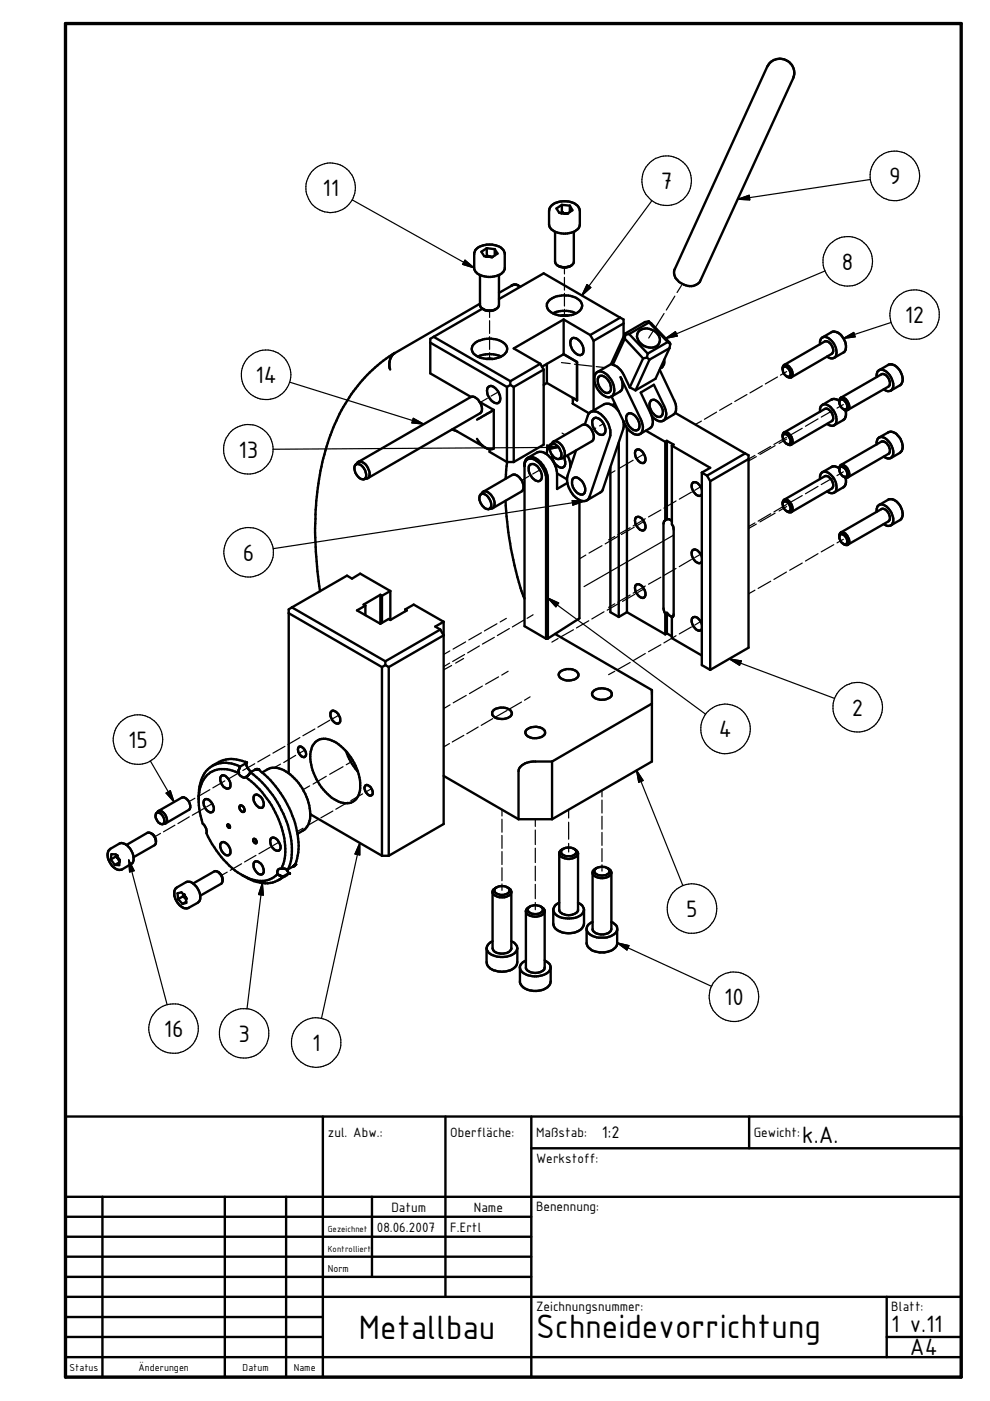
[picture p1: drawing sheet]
<svg xmlns="http://www.w3.org/2000/svg" width="210mm" height="297mm" viewBox="0 0 210 297" stroke-linecap="round" stroke-linejoin="round" font-family="sans-serif">
<g fill="none" stroke="#000" stroke-width=".25">
<path d="M184.5 38.1l-28.1 4.1M74.7 42.4l25.8 14.4M98.6 55.2l1.9 1.6-2.4-.8zM119.7 56.8v1.3M119.7 58.8v2.7M138.2 42.5l-14.8 20.2M156.4 42.2l2.4-.8 .2 1zM174.9 57.4l-33.8 14.4M103.8 65.9v1.4M103.8 68v2.7M103.8 71.4v2.7M103.8 74.8v1.3"/>
<path d="M115.6 77.3l-.7 .5M117 76.6l-.7 .4M119 76.9l1.9 .2M119.7 62.2v2.7M119.7 65.6v1.4M121.8 77.2l3.7 .4M124.5 60.3l.8 .7-1.9 1.7zM126.4 77.7l1.9 .2M138.5 70.2l-1 1.5M140.8 66.5l-1.9 3M141.1 71.8l2.1-1.5 .4 .9zM143.1 62.8l-1.8 2.9"/>
<path d="M144.5 60.5l-.9 1.5M164.8 79.9l-2.5 1.5M166.8 78.8l-1.3 .7M178.8 71.8l2.2-1.3 .3 .9zM188.9 68.4l-10.1 3.4M61.4 81l28.4 8.9M87.6 88.7l2.2 1.2-2.5-.2zM103.3 84.5l-1.5 .8M105.7 83.1l-1.6 .9M114.5 99.6l-1.6 .9M116 94.4l2.4 .5-2.4 .5zM118.4 94.9l-60.5 .3"/>
<path d="M119.2 91.8l.6 .4M121.2 85.5l1.5 .9M123.4 86.8l1.5 .8M126.3 90.8l-.8 .4M126.9 88.8l.1 .1M127.2 88.9l.2 .2M128 89.8l-.9 .5M130.4 99.8l-1.5 .9M134.2 97.6l-3 1.8M136.6 96.3l-1.6 .9M148.7 89.3l-1.3 .7M151.9 87.4l-2.5 1.5"/>
<path d="M155.2 85.5l-2.6 1.5M158.4 83.7l-2.6 1.4M160.1 96.6l-1.4 .7M160.4 96.8l-1.7 .9M161.6 81.8l-2.6 1.5M163.4 94.7l-2.7 1.5M164.3 94.5l-3.2 1.9M166.8 92.7l-2.7 1.5M166.8 93.1l-1.6 .9M170.1 90.8l-2.7 1.5M173.4 88.8l-2.6 1.6M176.8 86.9l-2.7 1.5"/>
<path d="M178.8 85.8l-1.3 .7M112.1 101l-1.5 .9M121.3 106.1l2.6 .2-2.4 .8zM123.9 106.3l-66 10M124.2 117.7l-1.3 .8M127.6 115.7l-2.7 1.6M130.3 113.7l-1.3 .8M131.1 113.7l-2.8 1.6M133.6 111.9l-2.6 1.5M134.5 111.8l-2.8 1.5M136.6 110.5l-1.4 .9M136.8 110l-2.6 1.5"/>
<path d="M140.1 108.1l-2.6 1.5M142.8 113.5l-19 10.9M143.3 106.2l-2.5 1.5M146.6 104.4l-2.6 1.4M146.6 118.6l-2.6 1.5M148.5 103.2l-1.2 .8M148.5 117.5l-1.2 .7M160.1 110.9l-1.4 .7M160.4 111.1l-1.7 1M163.4 108.9l-2.7 1.6M164.3 108.8l-3.2 1.9M166.8 107l-2.7 1.5"/>
<path d="M166.8 107.4l-1.6 .9M170.1 119.4l-2.7 1.5M170.1 105.1l-2.7 1.5M173.4 117.4l-2.6 1.6M173.4 103.1l-2.6 1.6M176.8 115.5l-2.7 1.5M176.8 101.2l-2.7 1.5M178.8 114.3l-1.3 .8M178.8 100l-1.3 .8M95.4 138l-1.3 .8M98.3 139.6l-1.7 1M98.5 138.8l-2.5 1.5"/>
<path d="M98.7 136.1l-2.6 1.5M101.6 136.9l-2.5 1.5M102.1 134.2l-2.7 1.5M104.8 135.1l-2.5 1.5M105.4 132.2l-2.7 1.6M107.4 131.1l-1.4 .8M108 133.3l-2.5 1.4M111.1 131.4l-2.5 1.5M113 130.3l-1.2 .8M116.2 126.8l2.2 1-.5 .9zM116.2 126.8l33.4 24.6M118.3 135.4l-1.3 .7"/>
<path d="M121.6 133.5l-2.6 1.5M124.8 131.6l-2.6 1.5M128.1 129.7l-2.6 1.5M130.3 128l-1.3 .8M131.4 127.8l-2.7 1.6M133.6 126.2l-2.6 1.5M134.6 126l-2.6 1.5M136.6 124.8l-1.3 .8M136.8 138.6l-2.6 1.5M136.8 124.2l-2.6 1.6M140.1 136.7l-2.6 1.5M140.1 122.4l-2.6 1.5"/>
<path d="M143.3 134.8l-2.5 1.5M143.3 120.5l-2.5 1.5M146.6 132.9l-2.6 1.5M148.5 131.8l-1.2 .7M154.6 139.7l2.6 .4-.4 1zM154.6 139.7l22.4 8.4M160.1 125.1l-1.4 .8M163.4 123.2l-2.7 1.6M166.8 121.3l-2.7 1.6M60.4 158.2l-2.5 1.5M63.6 156.4l-2.6 1.5M64.6 159l-1.3 .8"/>
<path d="M66.8 154.6l-2.6 1.4M69.9 152.7l-2.5 1.5M71.8 151.6l-1.2 .8M95.3 157.6l-1.2 .8M95.3 140.6l-1.2 .8M95.4 149.4l-1.3 .8M95.8 141.1l-1.7 .9M98.3 155.9l-2.4 1.4M98.8 147.4l-2.7 1.6M101.4 154.1l-2.4 1.5M102.3 145.5l-2.8 1.6M104.5 152.4l-2.5 1.4"/>
<path d="M105.7 143.5l-2.7 1.6M107.5 150.6l-2.4 1.4M107.7 142.3l-1.3 .8M110.6 148.8l-2.4 1.4M112.4 147.7l-1.2 .8M130.3 142.3l-1.3 .7M133.6 140.5l-2.6 1.4M31.9 161.3l5 8.8M34 176.7l-1.2 .7M35.2 168.1l.9-.5 .8 2.5zM37.1 175l-2.4 1.4M40.1 173.2l-2.4 1.4"/>
<path d="M41.3 169.2l-1.3 .8M43.2 171.4l-2.4 1.4M44.5 167.4l-2.5 1.5M45 170.4l-1.2 .7M47.7 165.6l-2.6 1.4M50.8 163.7l-2.5 1.5M54 161.9l-2.5 1.5M57.2 160.1l-2.5 1.4M57.3 179.6l-2.4 1.4M59.1 178.6l-1.1 .6M59.5 162l-1.3 .7M62.7 160.1l-2.5 1.6"/>
<path d="M64.3 175.6l-1.3 .7M65.7 166.6l-1.4 .8M67.4 173.8l-2.5 1.4M69.2 164.6l-2.8 1.6M70.6 172l-2.6 1.4M72.7 162.6l-2.8 1.6M73.7 170.1l-2.5 1.5M74.8 161.3l-1.4 .8M76.3 178.7v2.6l-1-.2zM76.3 178.7l-8.1 37.2M76.9 168.3l-2.5 1.5M78.8 167.2l-1.3 .7"/>
<path d="M106.4 171.6v1.4M106.4 173.7v2.7M106.4 177.1v2.8M113.5 173.7v1.5M113.5 176v3.1M113.5 179.8v3.1M120.6 171.6v1.8M120.6 174.3v3.6M120.6 178.8v1.8M127.6 167.6v1.4M127.6 169.6v2.8M127.6 173.1v2.7"/>
<path d="M127.6 176.5v2.7M127.6 179.9v2.8M135 163.3l1.4 2.2-1 .4zM135 163.3l9.8 24.4M27.3 182.3l1.1 2.3-.9 .3zM27.3 182.3l8.1 30.7M48.2 184.9l-1.3 .7M51.2 183.1l-2.4 1.4M54.3 181.4l-2.4 1.4M55.6 187.2l.2 2.6-1-.1zM55.6 187.2l-3.2 26.7M106.4 180.6v2.7"/>
<path d="M106.4 184v2.7M106.4 187.4v1.4M113.5 183.6v3.1M113.5 187.5v3M113.5 191.3v1.6M127.6 183.3v1.4M130.9 199.9l2.4 .6-.4 .9zM130.9 199.9l20 9.2"/>
<circle cx="70.1" cy="39.8" r="5.3"/>
<circle cx="141.3" cy="38.3" r="5.3"/>
<circle cx="189.7" cy="37.3" r="5.3"/>
<circle cx="179.8" cy="55.4" r="5.2"/>
<circle cx="56.4" cy="79.5" r="5.3"/>
<circle cx="193.9" cy="66.7" r="5.3"/>
<circle cx="52.7" cy="95.2" r="5.2"/>
<circle cx="52.7" cy="117.1" r="5.3"/>
<circle cx="29.2" cy="156.8" r="5.2"/>
<circle cx="153.8" cy="154.5" r="5.2"/>
<circle cx="181.8" cy="149.9" r="5.3"/>
<circle cx="146.7" cy="192.6" r="5.2"/>
<circle cx="36.8" cy="218.1" r="5.3"/>
<circle cx="51.8" cy="219.1" r="5.3"/>
<circle cx="155.6" cy="211.3" r="5.2"/>
<circle cx="67" cy="221" r="5.3"/>
</g>
<g fill="none" stroke="#000" stroke-width=".51">
<path d="M163.1 13.5a3 3 0 0 1 3.9-.6 3 3 0 0 1 1.1 3.7l-19.6 42.9a2.64 2.64 0 0 1-3.8 .7 2.49 2.49 0 0 1-1.6-3.2zM101.1 52.7l.7-.5a4.8 4.8 0 0 1 3.9 0l1 .8 .3 .6v3.5a3.5 3.5 0 0 1-3.5 1.6l-1.6-.4a1.94 1.94 0 0 1-1.4-1.2v-3.5l.3-.6zM101.8 58.3v6.4a2.07 2.07 0 0 0 2.7 1.1l.6-.2M103.1 54.4h.4M103.2 52.6l-1.1 .8 .6 .9 1.7 .2 1.1-.7-.6-1M103.2 52.6l1.7 .2M103.2 52.6v1.7M103.4 54.3l1 .2M104.9 52.8v1.3M105.8 58.3v6.4a1.85 1.85 0 0 1-1.6 1.2h-.9l-.9-.4M116.9 43.6a4.4 4.4 0 0 1 5.7 .3l.3 .8v2.9a2.65 2.65 0 0 1-2.5 1.9 3.5 3.5 0 0 1-3.9-1.6l-.1-3.2 .1-.5zM117.7 49.1v6.4a1.99 1.99 0 0 0 2.7 1.1l.8-.3 .5-.6v-6.6"/>
<path d="M118.3 56.3a2.57 2.57 0 0 0 2.8 0M119 45.2l.4-.1 .9 .2M119.1 43.4l-1.1 .8 .6 .9 1.6 .2 1.2-.7-.6-1M119.1 43.4l1.7 .2M119.1 43.4v1.7M119.2 45.1h.1M120.8 43.6v1.4M83.7 74.8a30.6 30.6 0 0 0-9.2 8.8l-1.7 2.7a51.5 51.5 0 0 0-6 24.7 97 97 0 0 0 .9 13.2l.2 1.1M91.2 72.6l16.3 9.4M91.9 71.4l-.7 .4v7.4l8.7 5M91.9 71.4l16.3 9.4M100.3 73.1a5.1 5.1 0 0 1 7 .1 1.56 1.56 0 0 1-.9 2.3 5.3 5.3 0 0 1-6.2-.8l-.2-.8z"/>
<path d="M101.3 75.6a5.8 5.8 0 0 1 5 0M101.8 64.4l-18.2 10.5a2.78 2.78 0 0 0-1.1 2.1l.2 1.4M102.3 65.4l-10.4 6M103.1 76.1h1.4M105.8 63.4l9.5-5.4 16.2 9.4M108.8 60.4l-.1 .1M110.3 60.8l-.8-.4h-.6l-3.1 1.7M114.6 77.1l.7 1.3M114.6 77.1l-6.4 3.7M115.3 78.4l-6.4 3.6M115.3 78.4v15.9l-6.4 3.7M116 77.1v4.1"/>
<path d="M116.5 63.7a5.4 5.4 0 0 1 6.5 .1 1.61 1.61 0 0 1-.7 2.5 5.7 5.7 0 0 1-6-.5l-.1-.3a1.34 1.34 0 0 1 .3-1.8zM117.2 66.4a6 6 0 0 1 4.9 0M119 66.9h1.4M119.5 75.1l2.8 1.7v8.1M119.5 75.1l-4.6 2.7M119.5 67.7l5.6 3.3M119.5 67.7v7.4M119.5 67.7l-10.6 6.2 5.7 3.2M121.1 71.9a1.14 1.14 0 0 1 1.7 .3 2.31 2.31 0 0 1 .6 2.9l-.2 .1a2.26 2.26 0 0 1-2.3-2.3zM125.1 71l.8 1.3M125.9 72.3v14.7M126.4 79a1.97 1.97 0 0 1 2.7 .8 3.7 3.7 0 0 1 .8 4.1 1.57 1.57 0 0 1-2.3-.3 3.7 3.7 0 0 1-1.2-4.6z"/>
<path d="M126.9 79.9a1.38 1.38 0 0 1 2 .7 2.54 2.54 0 0 1 .4 2.5 1.25 1.25 0 0 1-1.9-.7 2.43 2.43 0 0 1-.5-2.5zM129.9 77.3l-.2-.2-3.1 1.8M129.9 77.3a3.8 3.8 0 0 1 2.4 2.2l1.2 2.6M131.5 67.4l.7 .3v3.6M131.5 67.4l-6.4 3.6M132.2 68.6l-6.3 3.7M132.5 71.8l-2.6 5.5M132.5 71.8l3.9 4.2M132.5 70.7l.1 .3M132.5 70.7l-3 6.5M132.6 71l-.1 .8M133.4 70.8l-.8 .2"/>
<path d="M133.4 70.8l3.9 4.2M135.4 70.3a2.82 2.82 0 0 1 4.5 1.8 2.02 2.02 0 0 1-3.1 1.3 2.31 2.31 0 0 1-1.5-2.9zM136.4 76l-2.9 6.1M137.2 75.8l.5 .4M137.2 75.8l-.8 .2M137.3 75l-.1 .8M137.5 68.1l-.8 .2-4.2 2.4M137.5 68.1l4.5 4.6 .1 .2M137.5 68.1l.1 .3M137.6 68.4l-4.2 2.4M137.6 68.4l4 4.1M137.7 76.2l-3 6.6"/>
<path d="M139.9 78.4l3 6.4a2.32 2.32 0 0 1-.2 3.1l-2.1 1.3M140.8 76.2a1.71 1.71 0 0 1-.8 1.9M141.6 72.5l.5 .4M141.6 72.5l-4.3 2.5M141.9 73.8l-2.9 6.5-4.3 2.5M141.9 73.8l-4.2 2.4M142.1 72.9l-.2 .9M165.9 78.1a.6 .6 0 0 1 .6-.4 .6 .6 0 0 1 .6 .4 1.16 1.16 0 0 1 .2 1.8l-.5-.1M166.2 77.4a1.68 1.68 0 0 0 .6 2.4M166.2 77.4l8.7-5a1.77 1.77 0 0 1 1.6 2.5l-8.7 5.1M166.2 77.4a1.78 1.78 0 0 1 1.8 2.3l-.2 .3M166.8 79.8l.4 .2h.6"/>
<path d="M174.4 71.5l1.9-1.1a1.54 1.54 0 0 1 1.4 .1 3.2 3.2 0 0 1 1.4 4l-2.2 1.4M174.4 71.5l-.5 .6v.9M174.4 71.5a1.97 1.97 0 0 1 2.3 1.1 2.86 2.86 0 0 1 .3 3.1l-.1 .2M175.4 75.6l.8 .4 .7-.1M186.4 78.5a1.97 1.97 0 0 1 2.3 1.1 2.86 2.86 0 0 1 .4 3.1l-.2 .1M186.4 78.5l1.9-1.1a2.03 2.03 0 0 1 2.5 1.2 2.36 2.36 0 0 1 0 3.1l-1.9 1.1M186.4 78.5a1.18 1.18 0 0 0-.5 1.4M75.4 98.5a1.59 1.59 0 0 1 2 1.2 1.27 1.27 0 0 1-.4 1.9 2.3 2.3 0 0 1-1.6-3.1zM75.9 98a1.91 1.91 0 0 1 2.2 1.6 1.24 1.24 0 0 1 .2 1.3 1.24 1.24 0 0 1-1.2 .7M75.9 98l23.9-13.8a1.59 1.59 0 0 1 2 1.1 1.74 1.74 0 0 1 0 2.3l-23.8 13.8M75.9 98l-.5 .6M101.1 93l.8 1.1 1 .8"/>
<path d="M101.7 85.2l3 1.7M103.4 82.2a1.07 1.07 0 0 1 1.8 .2 2.31 2.31 0 0 1 .5 2.9 1.48 1.48 0 0 1-1.9-.9l-.5-.9v-.7zM103.8 95.2v.6l3.7 2.2M104.7 86.9l-3.6 2.1M104.7 86.9v8.2l-.9 .1-.6-.1-6.5-3.7-.9-.3M107.5 98h1.4M107.5 82v16M107.5 98l-.3 3.5M108.2 80.8v.8M108.2 81.6l.7 .4M108.2 81.6l-.7 .4M108.9 82v16"/>
<path d="M111.2 98.5a1.41 1.41 0 0 1 1-1.2 1.41 1.41 0 0 1 1.5 .4 5.4 5.4 0 0 1 2.1 3.4v34.3M111.9 97.1l2-1.2a2.56 2.56 0 0 1 2.9 1.3l.8 1.1 .5 2.1M112.4 98.5a1.48 1.48 0 0 1 2 1l.5 1.2a1.05 1.05 0 0 1-.7 1.3 2.8 2.8 0 0 1-2.1-3.2zM116 81.2l6.3 3.7M116 81.2l-.7 .4M116.7 94.3l-.5 .5-.2 1.6M116.7 94.3h.1M116.7 94.3l.5-.5a1.36 1.36 0 0 1 1.9 .6 1.93 1.93 0 0 1 .2 2.7M116.8 94.2a1.22 1.22 0 0 1 1.6 .6 2.33 2.33 0 0 1 .6 2 .82 .82 0 0 1-.6 .5 .82 .82 0 0 1-.8-.3 2.29 2.29 0 0 1-.8-2.8zM117.1 96.4a2.51 2.51 0 0 0 2.1 2.7h.2a1.47 1.47 0 0 0 .1-2.1M117.3 93.6l6.2-3.5a2.29 2.29 0 0 1 2.4 2.1v.8l-.3 .4-6.3 3.7M119.3 97.1l-.8 .2"/>
<path d="M120.3 96.6l.5 1.1 .1 1.4M122.1 95.5l-1.7 5.3a5 5 0 0 0 2.5 5.2M122.3 84.9l-.8-.5v1.2l3.4 2M124.9 87.6a1.78 1.78 0 0 1 2.5 .2 5 5 0 0 1 1.9 4.8l-4.3 12.7a1.37 1.37 0 0 1-2.1 .7M124.9 87.6l-.9 2.4M125.9 88.8l.1-.2a2.01 2.01 0 0 1 2.1 1.6 1.34 1.34 0 0 1-.4 2 2.61 2.61 0 0 1-2.1-2.8zM129.4 99.1v30.7l1.8 1M129.6 84.1l1.8-1a2.36 2.36 0 0 0 .2-3.1l4.3 8.9a2.57 2.57 0 0 1-.1 3 1.94 1.94 0 0 1-2.4-.6l-.9-1.3-2.8-5.9M130.4 85.6l-.6 .3M131.2 93.9v36.9M131.2 87.2a2.81 2.81 0 0 0-3.1-1.5l-2.9 1.7M132.1 89.2l.1 .8-.1 1-4.3 12.9-.5 .5-2.9 1.7"/>
<path d="M132.9 90.7v39.1M133.1 87.8a1.79 1.79 0 0 1 2.2 1.3 1.35 1.35 0 0 1-.5 2.2 2.53 2.53 0 0 1-1.8-3.4zM133.5 82.1l1.2 .7M134.8 95.5a1.14 1.14 0 0 1 1.7 .7l.3 .8a.78 .78 0 0 1-.2 1.1 .78 .78 0 0 1-1.1-.3 1.99 1.99 0 0 1-.7-2.3zM136.9 91.3l4.2 2.4M138 85l.3-.2a2.24 2.24 0 0 1 2.1 1.7 1.35 1.35 0 0 1-.4 1.9 2.22 2.22 0 0 1-2.1-1.8l-.2-.9zM138.2 88.3a1.94 1.94 0 0 0 2.5 .9 2.43 2.43 0 0 0 .1-3.1l-2.2-4.5-2.8 1.6 2.2 4.5a2.45 2.45 0 0 1-.2 3.1l-2.1 1.2M141.1 93.7v16.6M141.4 93.5l-.3 .2M141.4 93.5l1.4 .8-.3 .2M141.4 93.5v16.6M142.5 94.5l8.1 4.7-1.8 1"/>
<path d="M142.5 94.5v16.6l.2 .4 .1 .8v17.9v.4l-.3 .3M143.2 87.5l14.8 8.6M158 96.1l.7 .4v40.8l-8.1 4.7M158 96.1l-8.1 4.7M158.7 97.3l-8.1 4.7M165.9 92.5a.59 .59 0 0 1 .6-.5 .59 .59 0 0 1 .6 .4 1.26 1.26 0 0 1 .2 1.7h-.5M166.2 91.7a1.71 1.71 0 0 0 .6 2.4M166.2 91.7l8.7-5a1.73 1.73 0 0 1 1.8 2.1l-.3 .5-8.6 5M166.2 91.7a1.58 1.58 0 0 1 1.8 1.6v.7l-.2 .3M166.8 94.1l.6 .3 .4-.1M174.6 85.7a3.2 3.2 0 0 1 2.8 3.3l-.2 .8-.3 .4M175.4 89.9l.8 .4 .7-.1"/>
<path d="M178 85.1l.1-.3a1.29 1.29 0 0 1 1.3 .4 1.29 1.29 0 0 1 .2 1.4l-.4 .3-.3-.2M178 99.4l.1-.3a1.28 1.28 0 0 1 1.5 1.6l-.2 .4-.5-.1M178 85a1.57 1.57 0 0 0-1.7-.3l-2.1 1.3a1.42 1.42 0 0 0-.3 1.3M178 99.3a1.38 1.38 0 0 0-1.7-.3l-1.9 1.1M178.3 84.3a1.61 1.61 0 0 0 .6 2.4M178.3 98.6a1.71 1.71 0 0 0 .6 2.4M178.3 84.3l8.6-4.9a1.74 1.74 0 0 1 1.7 2.3l-.2 .3-8.7 4.9M178.3 98.6l8.6-5a1.77 1.77 0 0 1 1.8 2.2l-.3 .4-8.7 5M178.3 98.6h.1a1.88 1.88 0 0 1 1.7 1.9l-.1 .5-.3 .2M178.3 84.3a1.7 1.7 0 0 1 1.7 2.2 .59 .59 0 0 1-.8 .5M178.8 86.7l.4 .3M179.2 87l.2 1.1-.3 .7-2.2 1.4"/>
<path d="M186.4 92.8a1.95 1.95 0 0 1 2.3 1.1 2.38 2.38 0 0 1 .2 3.2 1.34 1.34 0 0 1-1.5-.3M186.4 92.8l1.9-1.1a1.9 1.9 0 0 1 2.3 1 2.73 2.73 0 0 1 .6 2.8l-.4 .5-1.9 1.1M186.4 92.8a1.31 1.31 0 0 0-.5 1.4M187.4 82.5l.8 .4 .7-.1M101.9 104.9a1.14 1.14 0 0 1 1.6 .5 1.84 1.84 0 0 1 .3 2.5h-.2M101.9 104.9a2.26 2.26 0 0 0 1.7 3M102.4 104.3l6.2-3.6a1.85 1.85 0 0 1 2 1.2 1.96 1.96 0 0 1 0 2.3l-6.1 3.5M102.4 104.3a1.88 1.88 0 0 1 2.2 1.3 1.61 1.61 0 0 1-.2 2.1l-.8 .2M102.4 104.3l-.5 .6M107.2 106.2a71.7 71.7 0 0 0 3.8 20.2l.2 .5M118.1 100.4v3.3l2.2-1.3M118.1 100.4l2.1 1.2"/>
<path d="M121.6 101.4l.1-.1a1.88 1.88 0 0 1 2.2 1.6 1.33 1.33 0 0 1-.5 2 2.41 2.41 0 0 1-1.8-3.5zM122.9 106v25.1l-6.7 4.3M134.8 109.8l.1-.2a1.23 1.23 0 0 1 1.6 .9 1.21 1.21 0 0 1-.2 2 2.08 2.08 0 0 1-1.5-2.7zM141.1 110.3l-.3 .2-.1 .5v18l.4 1.1M141.4 110.1l-.3 .2M141.4 110.1h.5l.6 .4M148.8 100.2v40.8l1.8 1M148.8 100.2l1.1 .6M148.8 103.8a1.93 1.93 0 0 0-1.8-1.6 1.65 1.65 0 0 0 .4 2.5 .95 .95 0 0 0 1.2 .3l.2-.3M148.8 118.1a1.95 1.95 0 0 0-1.8-1.6 1.55 1.55 0 0 0 .2 2.3l.4 .4 .7 .2 .5-.2v-.2M149.9 100.8l.7 1.2M150.6 102v40"/>
<path d="M165.9 106.7l.3-.4a1.38 1.38 0 0 1 1.1 2.2l-.5-.1M166.2 106l8.7-5a1.77 1.77 0 0 1 1.6 2.5l-8.7 5.1M166.2 106a1.68 1.68 0 0 0 .6 2.4M166.2 106a1.78 1.78 0 0 1 1.8 2.3l-.2 .3M166.8 108.4l.4 .2h.6M174.4 100.1a1.97 1.97 0 0 1 2.3 1.1 2.86 2.86 0 0 1 .3 3.1l-.1 .1M174.4 100.1l-.5 .6v.9M175.4 104.2l.8 .4 .7-.2M178 113.7l.1-.3a1.29 1.29 0 0 1 1.3 .4 1.29 1.29 0 0 1 .2 1.3l-.4 .3-.3-.1M178.3 112.9a1.7 1.7 0 0 1 1.7 2.2 .68 .68 0 0 1-.5 .5 .68 .68 0 0 1-.7-.3M178.3 112.9a1.61 1.61 0 0 0 .6 2.4M178.3 112.9l8.6-5a1.74 1.74 0 0 1 1.7 2.4l-.2 .2-8.7 5"/>
<path d="M178.8 101l.4 .2M179.2 101.2h.5M179.2 101.3a1.77 1.77 0 0 1-.4 2l-1.9 1.1M186.4 107.1a1.95 1.95 0 0 1 2.3 1.1 2.38 2.38 0 0 1 .2 3.2M186.4 107.1a1.18 1.18 0 0 0-.5 1.4M186.4 107.1l1.9-1.1a2.37 2.37 0 0 1 2.8 1.7l.1 .2a1.9 1.9 0 0 1-.4 2.4l-1.9 1.1M187.4 111.1l.8 .4 .7-.1M61.2 130l19.8 11.4M61.9 128.8l-.7 .4v34.8M61.9 128.8l19.8 11.4M77.5 128.4l-1.8 1 4.9 2.8M77.5 128.4v2"/>
<path d="M80.6 126.1l-3.5 2.1 .4 .2M80.6 126.1l.4 .2M80.6 126.1v6.1M81 126.3v5.7M82.8 131.4l-.4-.2-1.8 1M82.8 125.3l-1.8 1M82.8 125.3l-6.4-3.7-1.8 1.1-1-.7-11.7 6.8M82.8 125.3v6.1M85.9 129.2l1.8-1 6.4 3.6M85.9 129.2l.4 .2-3.5 2M85.9 129.2v.4M93.3 133.5l.8 1.2-11.7 6.7"/>
<path d="M93.3 133.5l-11.6 6.7M94.1 131.8v42.9l-11.7 6.7M94.1 131.8l-1.8 1 1 .7M116.2 135.4v-33.9a5.1 5.1 0 0 0-3.5-4.6 1.37 1.37 0 0 0-1.5 1.4v34.5l4.6 2.6M116.2 135.4h-.4M117.7 134.4l20.5 11.9v15.2l-21.1 12.2M132.9 129.8l8.2 4.7M132.9 129.8l-1.7 1M134.8 124.1a1.21 1.21 0 0 1 1.7 .7 1.25 1.25 0 0 1-.2 2 2.17 2.17 0 0 1-1.5-2.7zM141.1 130.1v4.4M141.4 134.3l1.1 .6M141.4 134.3l-.3 .2"/>
<path d="M141.4 129.9v4.4M141.4 129.9l-.3 .2M141.4 129.9l.5 .6 .8 .3M142.5 130.9v4.4l6.3 3.7M142.5 130.9h.1M148.8 132.4a2 2 0 0 0-1.6-1.6 .9 .9 0 0 0-.4 1.4l.6 1.1a.95 .95 0 0 0 1.2 .3l.2-.3M63.3 158.4a1.18 1.18 0 0 1 1.5 .9 .69 .69 0 0 1 .1 .9 .69 .69 0 0 1-.9 .2 1.62 1.62 0 0 1-.7-2zM66.8 157.4a3.3 3.3 0 0 1 4.1-.2 11.4 11.4 0 0 1 5.4 10.4 3 3 0 0 1-4.5 2.4 11.6 11.6 0 0 1-6-10.1 4.1 4.1 0 0 1 1-2.5zM70.1 151l.4-.3a1.89 1.89 0 0 1 1.5 2.5l-.3 .2a1.93 1.93 0 0 1-1.6-2.4zM73.4 159.3a12.9 12.9 0 0 0 2.3 4.1M81 141.4v40M81.7 141l-.7 .4"/>
<path d="M81.7 141l.7 .4M81.7 140.2v.8M82.4 141.4v40M104.6 150.6a2.73 2.73 0 0 1 3.9 .4 1.12 1.12 0 0 1-1.2 1.3 2.53 2.53 0 0 1-2.9-.9v-.4zM111.7 154.7a2.79 2.79 0 0 1 3.8 .3l.1 .2a1.67 1.67 0 0 1-1.9 1.3h-.7a1.39 1.39 0 0 1-1.6-1.4zM118.7 142.5a2.79 2.79 0 0 1 3.9 .3v.4a2.25 2.25 0 0 1-2.8 1 1.15 1.15 0 0 1-1.2-1.6zM126 146.3a2.87 2.87 0 0 1 3.7 .6v.2a1.54 1.54 0 0 1-1.9 1.2 1.75 1.75 0 0 1-2.2-1.4zM138.2 149.2l-21.1 12.3M23.4 180l1.9-1.1a2.13 2.13 0 0 1 2.4 1.2 2.71 2.71 0 0 1 .3 2.9l-2.1 1.3a1.96 1.96 0 0 1-2.4-1.2 2.9 2.9 0 0 1-.5-2.8zM32 176.7l-.8-.1-4.4 2.6M32 176.7l.8 .8 .3 .8M32 176.7a1.75 1.75 0 0 1 .8 2.5l-4.5 2.5"/>
<path d="M33.1 172.5a.98 .98 0 0 1 1.5 .6l.2 1.2a.69 .69 0 0 1-.6 .5 .69 .69 0 0 1-.6-.4l-.6-1zM33.6 172l4.9-2.9a1.67 1.67 0 0 1 1.8 1.7l-.1 .8-5.1 3M33.6 172a1.86 1.86 0 0 1 1.8 1.9l-.3 .7M33.6 172l-.5 .5M35.1 174.6l-.6 .2M43.3 169.6a1.02 1.02 0 0 1 1.5 .5 1.45 1.45 0 0 1 .2 2.1 1.49 1.49 0 0 1-1.7-1.2l-.2-.8zM45 162.3a6.7 6.7 0 0 1 7-.8l.2 .2 .2 1 .9 1M46.9 164.6l.4-.2a2.02 2.02 0 0 1 1.4 2.6 1.16 1.16 0 0 1-1.7-.8 1.6 1.6 0 0 1-.1-1.6zM47 178.6a1.84 1.84 0 0 1 1.9 2.2 .81 .81 0 0 1-.8 .6 .81 .81 0 0 1-.8-.6 2 2 0 0 1-.4-2.1zM48.3 174.8l.3 .1 .2 .5a.38 .38 0 0 1-.5-.1 .38 .38 0 0 1 0-.5zM50.5 163.9a5.9 5.9 0 0 0-6.3 .2 6.3 6.3 0 0 0-2.1 5.2M50.5 163.9a1.72 1.72 0 0 0 1.4 .9h.2"/>
<path d="M50.6 163.5l-.1 .1M50.9 170.8a.89 .89 0 0 1 .9 1.3 .86 .86 0 0 1-.9-.4 .86 .86 0 0 1 0-.9zM50.9 162.5a5.8 5.8 0 0 0-7.6 1.5 13 13 0 0 0-.8 9l.5 1.6a2.06 2.06 0 0 1 .8 2.1 18.7 18.7 0 0 0 9 9.6 5.2 5.2 0 0 0 6-1M50.9 162.5l-.4 1.4M52 161.5v.1M52.1 164.8a20.3 20.3 0 0 1 8.4 15.8l-.3 2-.6 1.6M52.2 161.8l-1.3 .7M52.2 164.7v.1M52.7 164.3l-.6 .5M52.7 164.3h.1M53.1 163.7l1.1-.6h.4a5.9 5.9 0 0 1 2.1 1.7 21.2 21.2 0 0 1 6.5 15.9l-.6 2.5M53.1 163.7a22 22 0 0 1 8.8 16.8l-.2 2.1-.7 1.7"/>
<path d="M53.1 163.7l-.4 .6M53.8 177.8a.59 .59 0 0 1 .5 .4 .59 .59 0 0 1-.1 .6 .65 .65 0 0 1-.4-1zM53.9 168.7a1.08 1.08 0 0 1 1.6 .5 1.62 1.62 0 0 1 .1 2 1.84 1.84 0 0 1-1.7-2.5zM55.6 163.8a4.3 4.3 0 0 1 6 .4 11.1 11.1 0 0 1 4 9.9l-.5 1.2a4.5 4.5 0 0 1-2 1.5M57.4 177.8l.3-.2a2.09 2.09 0 0 1 1.7 2.5 1.09 1.09 0 0 1-1.8-.6l-.3-1.1zM65.8 172.6l15.2 8.8M75.7 163.1v.3M75.7 163.4l.2 .2M77.5 166.5a1.13 1.13 0 0 1 1.4 1 .7 .7 0 0 1 .1 .8 .7 .7 0 0 1-.7 .4 1.66 1.66 0 0 1-.8-2.2zM94.1 164.5l15.8 9.2M109.9 173.7h7.2M117.1 161.5v12.2"/>
<path d="M117.1 161.5h-4.1a3.3 3.3 0 0 0-3 1.7l-.1 10.5M119.4 180l-.5 .3-.3 .5v12.3a2.52 2.52 0 0 0 4 0v-12.3l-.4-.5-.5-.3M23.5 182.2l.1-1.1h1l.8 1.2-.1 1.1h-1M23.5 182.2l.8 1.2M24.6 181.6l-1.1 .6M24.6 181.6l.8 1M24.6 181.3v.3M25.2 182.3v.1M25.4 182.6h.1M25.4 182.8l-1.1 .6M37.3 188.3l2.2-1.3a2.51 2.51 0 0 1 2.7 2l.3 1a1.41 1.41 0 0 1-.5 1.4l-2 1a1.77 1.77 0 0 1-2.3-.9 3.2 3.2 0 0 1-.7-2.5zM37.8 190.6l-.2-1.2 .9-.2 .9 1 .1 1.2-.8 .2"/>
<path d="M37.8 190.6l.9 1M38.8 190l.7 .6M38.8 190l-1 .6M38.9 189.6l-.1 .4M39.3 190.4h.1M39.5 191.2l-.8 .4M46.4 185l-.8-.3-4.7 2.6M46.4 185l.6 .9 .2 .8M46.4 185l.6 .7 .2 1M47.2 186.7l-.3 .7-4.4 2.5M51.3 185.5a8.2 8.2 0 0 0 7 1.4l.9-.4 .8-.7M54.1 182.7a1.81 1.81 0 0 1 1.7 2.6 1.06 1.06 0 0 1-1.6-.6 1.56 1.56 0 0 1-.1-2z"/>
<path d="M58.8 185.3l1.2 .5M59 185.5h.1M59.2 185.5v.1M60.8 184.3l.5 .9M60.9 184.3h.1M61 185.3h.1M61 185.3l-1 .5M61 184.3l-1.7-.1-.4 .3-.1 .8M61.2 185.2l-2.2 1.4M61.3 185.2l-.2 .1M61.3 185.2h-.2M62.3 183.6l-1.3 .7"/>
<path d="M62.3 183.6l-.1 .1M62.3 183.6h.1M62.6 183.2v.1M62.6 183.3l-.2 .3M81 181.4h1.4M104.4 189.2l.4 .6a2.78 2.78 0 0 0 3.4-.2l.2-.4M104.4 199.6a1.49 1.49 0 0 0-1.2 1.3 1.49 1.49 0 0 0 1 1.5 4.5 4.5 0 0 0 5.4-.8 1.48 1.48 0 0 0-1.2-2M104.9 188.4a2.19 2.19 0 0 1 3.1 .2 .99 .99 0 0 1-1.1 1.1 1.65 1.65 0 0 1-2.1-.9zM105.3 188.1l-.7 .5-.2 .4v12a1.99 1.99 0 0 0 2.7 1.1 1.47 1.47 0 0 0 1.3-.9v-12.2l-.2-.4-.6-.5M111.5 193.3a2.47 2.47 0 0 0 3.4 .7l.4-.3 .2-.4M112 192.5a2.1 2.1 0 0 1 3.1 .2 1.1 1.1 0 0 1-1.4 1.1 1.51 1.51 0 0 1-1.8-1zM112.4 192.2a1.26 1.26 0 0 0-.9 .9v12.2a2.59 2.59 0 0 0 3.9 .2l.1-12.4a1.26 1.26 0 0 0-.9-.9"/>
<path d="M117.3 192.9a2.83 2.83 0 0 0 3.1 1.8 3.1 3.1 0 0 0 3.4-1.8M117.3 192.9v2.9a2.44 2.44 0 0 0 2.1 1.9 3.8 3.8 0 0 0 4.3-1.4l.1-3.4M118.6 181v.2a2.44 2.44 0 0 0 4-.2M118.6 191.4l-.9 .5-.4 1M119.1 180.3a2.15 2.15 0 0 1 3 .1l.1 .4a1.98 1.98 0 0 1-2.9 .4l-.3-.4zM122.6 191.4l.8 .5 .4 1M124.4 197a2.49 2.49 0 0 0 2.6 1.8 3.6 3.6 0 0 0 3.9-1.5M125.6 185.1a2.47 2.47 0 0 0 3.4 .7l.5-.3 .1-.4M125.6 195.5l-.8 .5-.4 .8v3.3a2.96 2.96 0 0 0 2.6 1.8 3.8 3.8 0 0 0 3.6-1.2l.3-.6v-3.3a1.51 1.51 0 0 0-1.3-1.3M126.2 184.3a2.16 2.16 0 0 1 3 .2 1.11 1.11 0 0 1-1.4 1.1l-1.2-.2a.72 .72 0 0 1-.4-1.1zM126.5 184.1l-.5 .3-.4 .5v12.2a2.45 2.45 0 0 0 4 0v-12.2l-.1-.4-.7-.4M103.2 201v3a2.78 2.78 0 0 0 2.9 2 3.2 3.2 0 0 0 3.5-1.8l.1-3.2"/>
<path d="M111.5 203.6l-.3 .2a1.54 1.54 0 0 0-1 1.1v3.4a2.47 2.47 0 0 0 2.1 1.7 3.7 3.7 0 0 0 4.4-1.5l.1-3.4M115.5 203.6a1.47 1.47 0 0 1 .7 2.5 4.6 4.6 0 0 1-5.7-.2l-.3-.8M13.9 236.7h189.9v55.3h-189.9zM68.5 236.7v55.3M94.4 236.7v38.3M112.6 236.7v55.3M158.8 236.7v6.8M13.9 258h98.7M13.9 253.7h189.9M21.7 253.7v38.3M47.7 253.7v38.3M60.7 253.7v38.3"/>
<path d="M78.9 253.7v17M112.6 243.5h91.2M13.9 262.2h98.7M13.9 266.4h98.7M13.9 270.7h98.7M13.9 275h189.9M13.9 279.2h54.6M188 275v12.7M13.9 283.5h54.6M13.9 287.7h189.9M188 283.5h15.8"/>
</g>
<g fill="#000">
<circle cx="103.1" cy="54.4" r=".25"/>
<circle cx="103.2" cy="54.3" r=".25"/>
<circle cx="104.2" cy="54.5" r=".25"/>
<circle cx="119" cy="45.2" r=".25"/>
<circle cx="119" cy="45.1" r=".25"/>
<circle cx="119.1" cy="45.1" r=".25"/>
<circle cx="120.3" cy="45.3" r=".25"/>
<circle cx="132.2" cy="89.4" r=".25"/>
<circle cx="52" cy="161.9" r=".25"/>
<circle cx="52.1" cy="161.6" r=".25"/>
<circle cx="52.1" cy="161.8" r=".25"/>
<circle cx="52.1" cy="161.7" r=".25"/>
<circle cx="52.2" cy="161.7" r=".25"/>
<circle cx="54.2" cy="163.1" r=".25"/>
<circle cx="54.3" cy="163.1" r=".25"/>
<circle cx="54.4" cy="163.1" r=".25"/>
<circle cx="54.5" cy="163.1" r=".25"/>
<circle cx="54.7" cy="163.1" r=".25"/>
<circle cx="54.8" cy="163.2" r=".25"/>
<circle cx="24.6" cy="181.5" r=".25"/>
<circle cx="24.6" cy="181.6" r=".25"/>
<circle cx="24.6" cy="181.4" r=".25"/>
<circle cx="24.6" cy="181.3" r=".25"/>
<circle cx="38.8" cy="189.9" r=".25"/>
<circle cx="38.8" cy="190" r=".25"/>
<circle cx="38.9" cy="189.7" r=".25"/>
<circle cx="38.9" cy="189.9" r=".25"/>
<circle cx="38.9" cy="189.6" r=".25"/>
<circle cx="38.9" cy="189.8" r=".25"/>
<circle cx="39" cy="190.2" r=".25"/>
<circle cx="39.1" cy="190.2" r=".25"/>
<circle cx="39.2" cy="190.3" r=".25"/>
<circle cx="39.2" cy="190.4" r=".25"/>
<circle cx="39.4" cy="190.5" r=".25"/>
<circle cx="61.1" cy="185.2" r=".25"/>
<circle cx="61.2" cy="185.2" r=".25"/>
<circle cx="61.3" cy="185.2" r=".25"/>
<circle cx="62.2" cy="183.7" r=".25"/>
<circle cx="62.2" cy="183.6" r=".25"/>
<circle cx="62.4" cy="183.6" r=".25"/>
<circle cx="62.6" cy="183.3" r=".25"/>
</g>
<path d="M13.9 5h189.9v287h-189.9z" fill="none" stroke="#000" stroke-width=".71"/>
<g fill="#000">
<path d="M98.6 55.2l1.9 1.6-2.4-.8zM156.4 42.2l2.4-.8 .2 1zM124.5 60.3l.8 .7-1.9 1.7zM141.1 71.8l2.1-1.5 .4 .9zM178.8 71.8l2.2-1.3 .3 .9zM87.6 88.7l2.2 1.2-2.5-.2zM116 94.4l2.4 .5-2.4 .5zM121.3 106.1l2.6 .2-2.4 .8zM116.2 126.8l2.2 1-.5 .9zM154.6 139.7l2.6 .4-.4 1zM35.2 168.1l.9-.5 .8 2.5zM135 163.3l1.4 2.2-1 .4z"/>
<path d="M27.3 182.3l1.1 2.3-.9 .3zM55.6 187.2l.2 2.6-1-.1zM76.3 178.7v2.6l-1-.2zM130.9 199.9l2.4 .6-.4 .9z"/>
</g>
<g font-size="7.7">
<text x="76.1" y="283.8">Metallbau</text>
<text x="113.7" y="283.7">Schneidevorrichtung</text>
</g>
<g font-size="5.4">
<text x="68.4" y="41.6">11</text>
<text x="140.1" y="40.1">7</text>
<text x="188.5" y="39.1">9</text>
<text x="178.5" y="57.2">8</text>
<text x="191.8" y="68.5">12</text>
<text x="54.2" y="81.2">14</text>
<text x="50.6" y="97">13</text>
<text x="51.5" y="118.9">6</text>
<text x="180.6" y="151.7">2</text>
<text x="27.2" y="158.6">15</text>
<text x="152.4" y="156.3">4</text>
<text x="145.5" y="194.4">5</text>
<text x="153.5" y="213.1">10</text>
<text x="34.7" y="219.8">16</text>
<text x="50.6" y="220.9">3</text>
<text x="66.2" y="222.8">1</text>
<text x="170.1" y="242.4">k.A.</text>
<text x="189" y="282.5">1 v.11</text>
<text x="192.9" y="287.4">A4</text>
</g>
<text font-size="3.9" x="127.6" y="241.3">1:2</text>
<g font-size="3.1">
<text x="69.5" y="241.1">zul. Abw.:</text>
<text x="95.5" y="241.1">Oberfläche:</text>
<text x="113.7" y="241.1">Maßstab:</text>
<text x="159.8" y="241.1">Gewicht:</text>
<text x="113.7" y="246.5">Werkstoff:</text>
<text x="83" y="257">Datum</text>
<text x="100.5" y="257">Name</text>
<text x="113.7" y="256.7">Benennung:</text>
<text x="79.9" y="261.2">08.06.2007</text>
<text x="95.5" y="261.2">F.Ertl</text>
<text x="113.7" y="278">Zeichnungsnummer:</text>
<text x="189" y="277.9">Blatt:</text>
</g>
<g font-size="2.3">
<text x="69.5" y="269.7">Norm</text>
<text x="14.7" y="290.6">Status</text>
<text x="29.4" y="290.6">Änderungen</text>
<text x="51.4" y="290.6">Datum</text>
<text x="62.3" y="290.6">Name</text>
</g>
<g font-size="2">
<text x="69.5" y="261.2">Gezeichnet</text>
<text x="69.5" y="265.5">Kontrolliert</text>
</g>
</svg>
